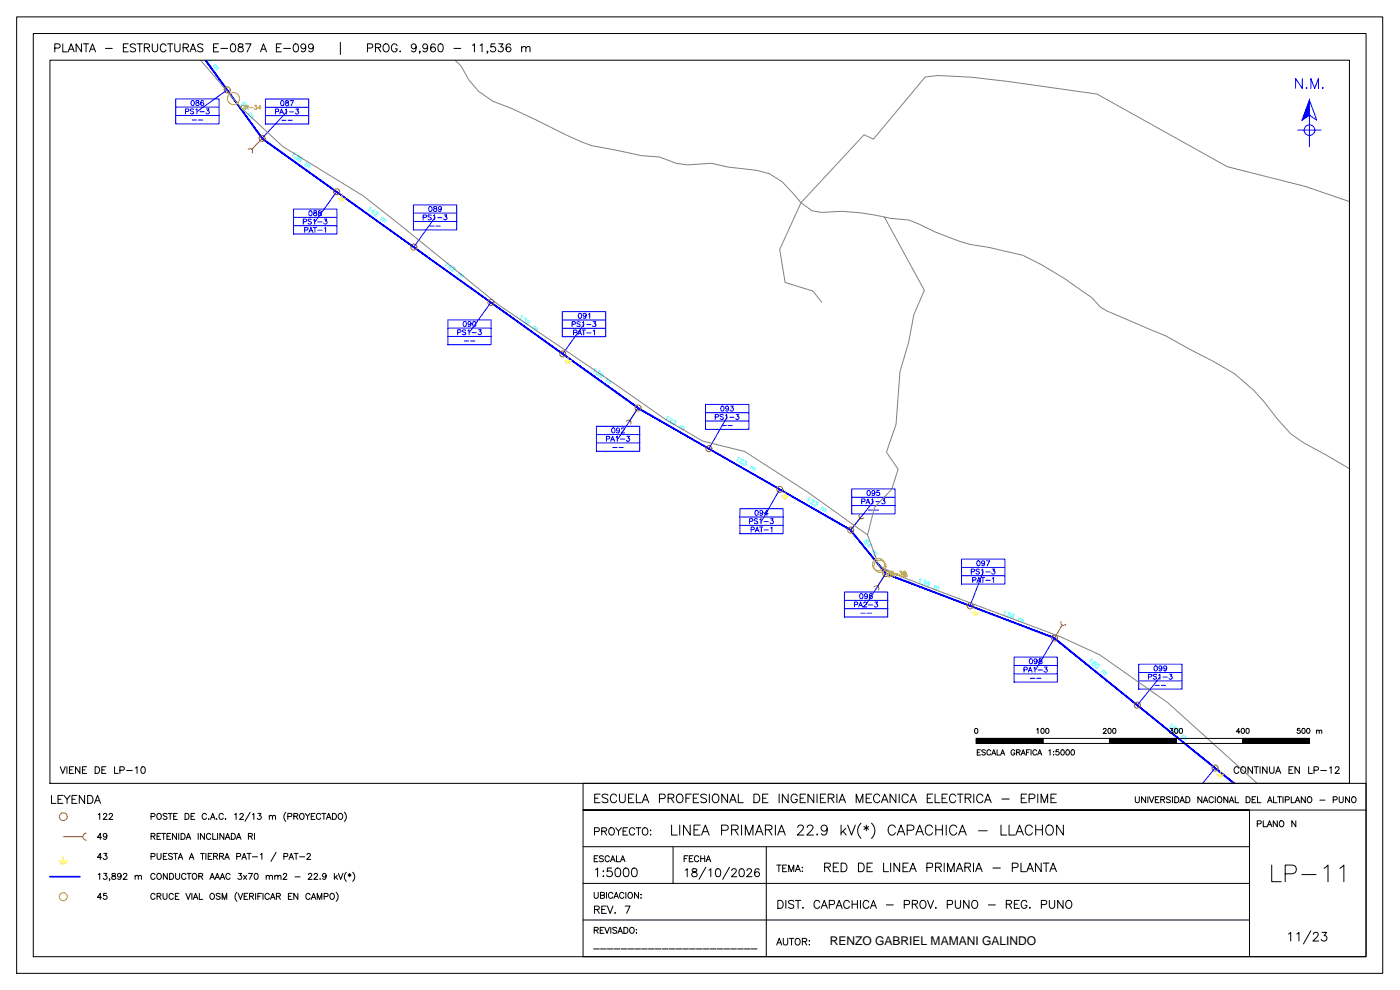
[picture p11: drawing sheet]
<svg xmlns="http://www.w3.org/2000/svg" width="420mm" height="297mm" viewBox="0 0 420 297" stroke-linecap="round" stroke-linejoin="round" font-family="sans-serif">
<!-- layer: RP_CONDUCTOR -->
<path d="M316.4 191.6l53.7 43.4h.4zM316.5 191.4l54 43.6-54.1-43.4zM265.7 172.2l50.7 19.4 .1-.2zM265.9 172l50.6 19.4-50.8-19.2zM255.2 159.1l10.5 13.1 .2-.2zM255.4 158.9l10.5 13.1-10.7-12.9zM191.4 122.5l63.8 36.6 .2-.2zM191.5 122.3l63.9 36.6-64-36.4zM78.6 41.6l112.8 80.9 .1-.2zM78.6 41.6l.1-.2 112.8 80.9zM61.6 18.1l17 23.5 .1-.2zM61.6 18.1h.3l16.8 23.3z" fill="#00f" stroke="#00f" stroke-width=".3"/>
<!-- layer: RP_POSTE -->
<g fill="none" stroke="#f00" stroke-width=".3">
<circle cx="68.2" cy="27" r=".9"/>
<circle cx="78.7" cy="41.5" r=".9"/>
<circle cx="101" cy="57.5" r=".9"/>
<circle cx="124.2" cy="74.1" r=".9"/>
<circle cx="147.3" cy="90.7" r=".9"/>
<circle cx="168.9" cy="106.2" r=".9"/>
<circle cx="191.5" cy="122.4" r=".9"/>
<circle cx="212.8" cy="134.6" r=".9"/>
<circle cx="234" cy="146.8" r=".9"/>
<circle cx="255.3" cy="159" r=".9"/>
<circle cx="291.1" cy="181.8" r=".9"/>
<circle cx="316.5" cy="191.4" r=".9"/>
<circle cx="341.3" cy="211.6" r=".9"/>
<circle cx="364.6" cy="230.5" r=".9"/>
<circle cx="19" cy="245" r="1.17"/>
</g>
<!-- layer: RP_CUADROPOSTE -->
<g fill="none" stroke="#00f" stroke-width=".3">
<path d="M52.7 29.7h13v7.5h-13zM52.7 32.2h13M52.7 34.7h13M68.2 27l-9 6.4M79.7 29.7h12.9v7.5h-12.9zM79.7 32.2h12.9M79.7 34.7h12.9M86.1 33.5l-7.4 8M101 57.5l-6.4 9M88.1 62.7h13v7.5h-13zM88.1 65.2h13M88.1 67.7h13"/>
<path d="M124.1 61.5h13v7.5h-13zM124.1 64h13M124.1 66.4h13M130.6 65.2l-6.4 9M134.4 96h13v7.4h-13zM134.4 98.5h13M147.3 90.7l-6.4 9M168.8 93.5h13v7.5h-13zM168.8 96h13M168.8 98.5h13M175.3 97.3l-6.4 8.9M134.4 101h13"/>
<path d="M179 127.9h13v7.5h-13zM179 130.4h13M179 132.9h13M191.5 122.4l-6 9.2M211.7 121.3h13v7.5h-13zM211.7 123.8h13M211.7 126.3h13M218.2 125.1l-5.5 9.5M222 152.6h13v7.5h-13zM222 155.1h13M222 157.6h13M234 146.8l-5.5 9.6"/>
<path d="M255.6 146.7h13v7.5h-13zM255.6 149.2h13M255.6 151.7h13M262.1 150.4l-6.8 8.7M253.4 177.6h13v7.5h-13zM265.8 172.1l-5.9 9.3M288.6 167.8h13v7.4h-13zM288.6 170.3h13M288.6 172.7h13M295.1 171.5l-4 10.3M253.4 180.1h13M253.4 182.6h13"/>
<path d="M304.3 197.2h13v7.5h-13zM304.3 199.7h13M316.4 191.5l-5.6 9.4M341.7 199.3h13v7.5h-13zM304.3 202.2h13M341.7 201.8h13M341.7 204.3h13M348.2 203l-6.9 8.6M364.6 230.5l-3.7 4.5"/>
</g>
<!-- layer: RP_VANO -->
<g fill="none" stroke="#0ff" stroke-width=".3">
<path d="M62.7 18.1l.2 .2 .6-.2M64.5 19.5l.4 .1 .1 .3-.6 .5M64.7 19.4l-.7 .5M64.9 20.1l.4 .1 .1 .3-.6 .5M88.2 45.9h.3l-.7 1M89.3 46.4l.5 .4-.6 .2a.43 .43 0 0 1-.1 .7 .43 .43 0 0 1-.6-.5M90.1 47.2l-.1 .3 .4 .7a.42 .42 0 0 1-.7 .1 .42 .42 0 0 1 .1-.6l.8 .1v-.4zM91.9 49.1h.4l.2 .2-.4 .7M92 48.9l-.5 .7M92.4 49.5l.6 .2-.4 .7M110.9 62.2h.4l-.7 1.1M112.2 63.9l-.8-.6 1-.3-.7 1"/>
<path d="M112.8 63.6l.4-.1 .2 .5-1.2 .4 .7 .5M114.6 65.4l.6 .2-.4 .7M114.8 65.2l-.5 .7M115.2 65.8l.6 .2-.4 .7M134.1 78.8h.4l-.8 1M135.3 80.5l-.7-.6 1-.3-.8 1.1M136 80.2l.3-.1 .3 .5-1.3 .4 .7 .5M137.8 82l.6 .2-.4 .7M137.9 81.8l-.5 .7M138.3 82.4h.4l.3 .2-.5 .7M156.4 94.9l.4-.1-.7 1.1M157.5 95.3l.6 .4-.6 .2a.43 .43 0 0 1-.2 .8 .43 .43 0 0 1-.5-.6"/>
<path d="M158.3 96.3l.4-.1 .2 .5-1.2 .3 .7 .5M160.1 98.1l.6 .2-.4 .7M160.3 97.8l-.5 .8M160.7 98.5l.6 .2-.4 .6M178.5 110.7h.4l-.8 1M179.6 111.2l.5 .4-.5 .1a.43 .43 0 0 1-.2 .8 .43 .43 0 0 1-.5-.6M180.9 112.6a.4 .4 0 0 1-.6 0 .4 .4 0 0 1 .2-.6 .4 .4 0 0 1 .5 .4l-.7 .8-.4-.4M182.2 113.9l.6 .2-.4 .7M182.4 113.7l-.6 .7M182.8 114.3l.6 .2-.4 .7M200.1 125.1l.4-.1-.6 1.1M201.1 125.7l.2-.2 .4 .2v.4l-1.2 .4 .8 .4"/>
<path d="M202.4 126.1l.5 .3-.5 .2a.43 .43 0 0 1-.1 .8 .43 .43 0 0 1-.6-.5M204.2 127.9l.4-.1 .2 .2-.4 .8M204.3 127.7l-.4 .7M204.7 128.2h.4l.3 .2-.4 .7M221.4 137.3l.4-.1-.7 1.2M222.3 137.9l.4-.1 .3 .3-.2 .3-1 .3 .7 .5M223.6 138.3l.6 .3-.6 .3a.44 .44 0 0 1 .2 .5 .44 .44 0 0 1-.5 .2 .44 .44 0 0 1-.3-.5M225.6 139.9l-.5 .7M225.4 140.1l.7 .1-.4 .8M226 140.4l.7 .2-.4 .7M242.7 149.5l.4-.1-.7 1.2M243.6 150.1l.4-.1 .3 .4-1.2 .5 .7 .5"/>
<path d="M244.9 150.5l.6 .3-.6 .3a.43 .43 0 0 1-.1 .7 .43 .43 0 0 1-.5-.5M246.7 152.3l.4-.1 .2 .2-.3 .8M246.8 152.1l-.4 .8M247.3 152.6h.4l.2 .2-.3 .7M259.4 162.5l.5-.1 .6 .3 .2-.2-.2-.4-.3-.1-.2 .2 .1 .9a.46 .46 0 0 1-.5 0 .46 .46 0 0 1-.2-.6zM260.9 164.1l-.5-.7 1-.1-1 .8M262.1 165.3l.6 .3-.6 .6M262.3 165.1l-.6 .6M262.6 165.8l.5 .4-.6 .5M276.1 173.8l.4-.1-.5 1.2M277.3 174l.6 .3-.5 .3a.43 .43 0 0 1 .2 .5 .43 .43 0 0 1-.5 .3 .43 .43 0 0 1-.3-.5M279 174.9v-.2a.57 .57 0 0 0-.9 .3 .57 .57 0 0 0 .6 .8 .41 .41 0 0 0 0-.7 .41 .41 0 0 0-.7 .1"/>
<path d="M280.5 176l.4-.1 .2 .1-.2 .8M280.6 175.8l-.3 .8M281.1 176.2l.7 .1-.3 .7M301.4 183.5l.4-.1-.5 1.2M302.6 183.7l.6 .2-.5 .4a.43 .43 0 0 1 0 .7 .43 .43 0 0 1-.6-.4M304.3 184.6v-.2a.59 .59 0 0 0-.8 .3 .59 .59 0 0 0 .3 .8 .41 .41 0 0 0 .3-.6 .41 .41 0 0 0-.7 0M305.8 185.7h.7l-.3 .8M305.9 185.4l-.3 .9M306.5 185.9l.3-.1 .3 .2-.2 .7M327.4 197.8h.4l-.8 1M328.9 198.9v-.1a.6 .6 0 0 0-.9 0 .6 .6 0 0 0 .1 .9 .4 .4 0 0 0 .4-.6 .4 .4 0 0 0-.6-.1M329 199.5l.4-.3a.6 .6 0 0 1 .2 .9 .6 .6 0 0 1-.9 0z"/>
<path d="M330.9 201.2h.4l.2 .3-.5 .6M331.1 201l-.6 .7M331.4 201.6h.4l.2 .3-.4 .7"/>
</g>
<!-- layer: RP_RETENIDA -->
<path d="M74.5 44.8a.79 .79 0 0 1 1.1 0 .79 .79 0 0 1 0 1.1M78.7 41.5l-3.1 3.3M191.5 122.4l-2.5 3.8M258 154.4a.79 .79 0 0 0 .1 1.1 .79 .79 0 0 0 1.1-.1M258.1 155.5l-2.8 3.6M265.8 172.1l-2.4 3.8M318.5 186.5a.79 .79 0 0 0 .3 1.1 .79 .79 0 0 0 1-.3M318.7 187.6l-2.3 3.9M19 251h5.8M25.9 250a1.05 1.05 0 0 0-1.1 1 1.05 1.05 0 0 0 1.1 1.1" fill="none" stroke="#f00" stroke-width=".3"/>
<!-- layer: RP_PTIERRA -->
<g fill="none" stroke="#ff0" stroke-width=".3">
<path d="M101.6 59.5h2M102 59.9h1.3M102.6 58.5v1M102.3 60.3h.6M169.5 108.2h1.9M169.8 108.6h1.3M170.2 109h.6M170.5 107.2v1M234.6 148.8h2M235 149.2h1.3M235.3 149.6h.6M235.6 147.8v1"/>
<path d="M291.7 183.8h2M292.1 184.2h1.3M292.4 184.6h.6M292.7 182.8v1M365.2 232.5h2M365.6 232.9h1.3M365.9 233.3h.6M366.2 231.5v1M17.7 258.3h2.6M18.1 258.9h1.7M18.6 259.4h.8M19 257.1v1.2"/>
</g>
<!-- layer: VIAS -->
<path d="M60.2 18.1l12.2 14.2 12.4 11.6 24.2 14.9 40.6 32.6 35.3 24.1 14.6 10.2 11.3 6.6 12.7 3.2 19 12.2 17.9 12.8 3.4 9.3 6.5 3.2 48.1 18.1 11.6 5.3 20.5 14.4 26.8 24.2M136.6 18.1l1.7 1.7a21.2 21.2 0 0 0 15.2 12.7l16.6 8.1 7.6 3.1 14.8 3 5.4 .4 5.1 1.9 3.4 .5 7-.5 5.1 1.1 8.6 1 3.8 1 3.8 2.4 5.7 6.3 3.3 2.4 2.8 .5a61.3 61.3 0 0 1 20.9 1.8l5.3 .5 3.1 1.3a57.5 57.5 0 0 0 21.3 7l9.9 2.3 5.6 2.8 7 4.3 8.1 5.6 2.5 2.8 1.9 1.2 17.7 7.4 14.4 7.8a49.4 49.4 0 0 1 19 17l4.1 4.6 4 2.8 13.7 7.7M265.4 65.1l12 22-3.1 7.3-1.6 8.3-2.6 8.9-1.2 15.7-2.9 8.4 3.5 5.1-1.9 6-5.2 5.5-2 8.2M405 60.4l-13.2-4.4-23.5-6-39.1-21.8-26.6-3.7-11.1-1.3-10.1-.5-3.8 .4-15.5 18.6-2.8-1.3-18.9 20.4-6.4 14.1 1.6 9.9 8.4 2.5 2.6 3.4" fill="none" stroke="#808080" stroke-width=".3"/>
<!-- layer: CRUCES -->
<g fill="none" stroke="#ff7f00" stroke-width=".3">
<circle cx="70.1" cy="29.6" r="1.81"/>
<circle cx="263.7" cy="169.4" r="1.81"/>
<circle cx="264.1" cy="169.9" r="1.81"/>
<circle cx="19" cy="269" r="1.2"/>
</g>
<!-- layer: MARCO -->
<path d="M5 5.1h410v286.9h-410zM10 10.1h400v276.9h-400zM15 18.1h390v216.9h-390z" fill="none" stroke="#000" stroke-width=".3"/>
<!-- layer: NM -->
<g fill="none" stroke="#00f" stroke-width=".3">
<path d="M389.5 39.1h7M393 30.1l2.2 6-2.2-1.5-2.2 1.5zM393 34.6v9.5"/>
<circle cx="393" cy="39" r="1.6"/>
</g>
<path d="M393 30.1v4.5h-1.7zM391.3 34.6l-.5 1.5 2.2-1.5z" fill="#00f" stroke="#00f" stroke-width=".3"/>
<!-- layer: ROTULO -->
<g fill="none" stroke="#000" stroke-width=".3">
<path d="M16.4 14.4h1.1a.64 .64 0 0 0 .6-.6 .64 .64 0 0 0-.6-.6h-1.1v2.4M18.8 13.2v2.4h1.4M20.4 15.6l1-2.4 .9 2.4M20.8 14.8h1.1M24.4 13.2v2.4l-1.6-2.4v2.4M25 13.2h1.6M25.8 13.2v2.4M26.8 15.6l1-2.4 .9 2.4M27.2 14.8h1.1M31.6 14.5h2.1M37 14.3h.9M38.5 13.2h-1.5v2.4h1.5"/>
<path d="M40.7 13.5a.9 .9 0 0 0-.9-.4 .9 .9 0 0 0-.7 .6l.2 .4 1.1 .4 .3 .7a1.07 1.07 0 0 1-1.6 0M41.1 13.2h1.6M41.9 13.2v2.4M43.3 14.3l1.4-.1 .2-.3-.1-.5-.5-.2h-1v2.4M44.1 14.3l.8 1.3M45.7 13.2v1.7a.81 .81 0 0 0 .8 .7 .81 .81 0 0 0 .8-.7v-1.7M49.8 13.7a.88 .88 0 0 0-1-.6 .88 .88 0 0 0-.7 1v.6a.88 .88 0 0 0 .7 .9 .88 .88 0 0 0 1-.6M50.3 13.2h1.6M51.1 13.2v2.4M52.5 13.2v1.7a.8 .8 0 0 0 .7 .7 .8 .8 0 0 0 .8-.7v-1.7M55 14.3l1.3-.1 .3-.3-.1-.5-.5-.2h-1v2.4M55.8 14.3l.8 1.3"/>
<path d="M57 15.6l.9-2.4 .9 2.4M57.4 14.8h1.1M60.9 13.5a.89 .89 0 0 0-.9-.4 .89 .89 0 0 0-.7 .6l.2 .4 1.2 .4 .2 .7a1.05 1.05 0 0 1-1.6 0M64.1 14.3h.9M65.6 13.2h-1.5v2.4h1.5M66.3 14.5h2M69.5 13.3a.76 .76 0 0 1 1.1 .3 1.12 1.12 0 0 1 .1 1.4 1.12 1.12 0 0 1-1.2 .4l-.4-.9zM71.6 13.3a.48 .48 0 0 0 .3 .8l.4 .1a.69 .69 0 0 1 .7 .6 .69 .69 0 0 1-.5 .8h-.5a.69 .69 0 0 1-.6-.8 .69 .69 0 0 1 .7-.6l.5-.1a.5 .5 0 0 0 .2-.8zM73.7 13.2h1.6l-1.1 2.4M78.2 15.6l.9-2.4 .9 2.4M78.5 14.8h1.2M83 14.3h.9"/>
<path d="M84.4 13.2h-1.4v2.4h1.4M85.1 14.5h2.1M88.3 13.3a.76 .76 0 0 1 1.2 .3l.1 .6a1.03 1.03 0 0 1-.9 1.4 1.55 1.55 0 0 1-.4-2.3zM91.8 14a.74 .74 0 0 1-1.1 .6 .74 .74 0 0 1-.2-1.2 .74 .74 0 0 1 1.2 .1 1.27 1.27 0 0 1-.9 2.1l-.4-.4M94 14a.74 .74 0 0 1-1 .6 .74 .74 0 0 1-.3-1.2 .74 .74 0 0 1 1.2 .1 1.27 1.27 0 0 1-.8 2.1l-.4-.4M102.2 12.7v3.7M110.3 14.4l1.4-.1 .2-.3-.1-.6-.5-.2h-1v2.4M112.7 14.3l1.3-.1 .3-.6-.6-.4h-1v2.4M113.5 14.3l.8 1.3M115.4 13.3a1.19 1.19 0 0 1 1.5 .8 1.19 1.19 0 0 1-.8 1.5 1.25 1.25 0 0 1-1.2-.9 1.25 1.25 0 0 1 .5-1.4zM119.2 13.7a.88 .88 0 0 0-1-.6 .88 .88 0 0 0-.7 1v.6a.86 .86 0 0 0 .8 .9 .86 .86 0 0 0 .9-.9h-.6M120 15.4h.2z"/>
<path d="M124.9 14a.74 .74 0 0 1-1 .6 .74 .74 0 0 1-.3-1.1 .74 .74 0 0 1 1.2 0 1.28 1.28 0 0 1-.8 2.1l-.5-.4M126 15.4h-.2h.2l-.2 .6M128.3 14a.74 .74 0 0 1-1 .6 .74 .74 0 0 1-.3-1.1 .74 .74 0 0 1 1.2 0 1.28 1.28 0 0 1-.8 2.1l-.4-.4M130.6 13.5a.69 .69 0 0 0-1-.2 1.38 1.38 0 0 0 .4 2.3 .75 .75 0 0 0 .7-.8 .75 .75 0 0 0-.7-.7 .75 .75 0 0 0-.8 .7M131.8 13.3a.76 .76 0 0 1 1.1 .3l.1 .6a1.03 1.03 0 0 1-.9 1.4 1.55 1.55 0 0 1-.3-2.3zM136.2 14.5h2.1M141.8 13.6l.6-.4v2.4M144.1 13.6l.6-.4v2.4M146.4 15.4h-.2h.2l-.2 .6M148.5 13.2h-1.1l-.1 1a.84 .84 0 0 1 1.3 0 .84 .84 0 0 1-.2 1.2 .84 .84 0 0 1-1.2-.3M149.7 13.2h1.3l-.7 .9a.8 .8 0 0 1 .7 .7 .8 .8 0 0 1-.6 .9 .8 .8 0 0 1-.9-.6M153.2 13.5a.69 .69 0 0 0-1-.2 1.38 1.38 0 0 0 .5 2.3 .75 .75 0 0 0 .7-.8 .75 .75 0 0 0-.8-.7 .75 .75 0 0 0-.7 .7"/>
<path d="M156.5 14.4l.6-.4 .6 .1 .1 1.5M156.5 14v1.6M157.8 14.4l.6-.4 .6 .1 .1 1.5M292.7 218.6a.74 .74 0 0 1 .9 .6 .74 .74 0 0 1-.5 .9l-.6-.3zM175 235h235v52h-235zM293 221.6h20v1.5h-20zM293.3 225.7h.6M294.3 224.9h-1v1.7h1M295.7 225.2l-.4-.3-.6 .3v.3l1 .4v.4l-.4 .3-.6-.3M297.3 225.3a.59 .59 0 0 0-.6-.4 .59 .59 0 0 0-.5 .7v.3a.59 .59 0 0 0 .5 .7 .59 .59 0 0 0 .6-.4M297.6 226.6l.6-1.7 .7 1.7M297.9 226h.7"/>
<path d="M299.2 224.9v1.7h.9M300.3 226.6l.6-1.7 .6 1.7M300.5 226h.8M304.6 225.3a.59 .59 0 0 0-.7-.4 .59 .59 0 0 0-.5 .7v.3a.57 .57 0 0 0 .6 .7 .57 .57 0 0 0 .6-.7h-.4M305.1 225.7l.9-.1 .1-.5-1-.2v1.7M305.6 225.7l.6 .9M306.5 226.6l.6-1.7 .6 1.7M306.7 226h.8M308.1 225.7h.6M309.1 224.9h-1v1.7M309.4 224.9v1.7M311.1 225.3a.59 .59 0 0 0-.7-.4 .59 .59 0 0 0-.4 .7v.3a.59 .59 0 0 0 .4 .7 .59 .59 0 0 0 .7-.4"/>
<path d="M311.4 226.6l.6-1.7 .6 1.7M311.7 226h.7M313 221.6h20v1.5h-20zM314.8 225.3l.4-.4v1.7M316.2 225.5h.1M316.2 226.4h.1M317.7 224.9h-.7l-.1 .7a.57 .57 0 0 1 .9 0 .57 .57 0 0 1-.2 .9 .57 .57 0 0 1-.8-.2M318.6 225a.79 .79 0 0 1 .9 .6 .79 .79 0 0 1-.5 1l-.6-.3-.1-.7zM320.1 225a.79 .79 0 0 1 .9 .6 .79 .79 0 0 1-.5 1l-.5-.3-.1-.7zM321.6 225a.79 .79 0 0 1 1 .6 .79 .79 0 0 1-.6 1l-.5-.3-.1-.7zM333 221.6h20v1.5h-20zM340.7 239v1.3l.5 .5 .6-.2 .1-1.6"/>
<path d="M343.8 239v1.8l-1.2-1.8v1.8M344.5 239v1.8M344.9 239l.7 1.8 .7-1.8M346.7 239.9h.7M347.8 239h-1.1v1.8h1.1M348.4 239.9l1-.1 .1-.6-1.1-.2v1.8M349 239.9l.5 .9M351.3 239.3l-.5-.3-.6 .1v.6l.9 .4 .2 .5-.5 .2-.7-.2M351.9 239v1.8M352.6 239h.5a.95 .95 0 0 1 .7 .9 .95 .95 0 0 1-.7 .9h-.5zM353 221.6h20v1.5h-20zM355.9 239h.6a.95 .95 0 0 1 .6 .9 .95 .95 0 0 1-.6 .9h-.6z"/>
<path d="M360.7 239v1.8l-1.2-1.8v1.8M364.1 239.5a.66 .66 0 0 0-.7-.5 .66 .66 0 0 0-.6 .7v.5a.67 .67 0 0 0 .6 .6 .67 .67 0 0 0 .7-.4M364.7 239v1.8M365.5 239.3l.2-.2a.84 .84 0 0 1 1 .8 .84 .84 0 0 1-1 .9l-.4-.6zM368.5 239v1.8l-1.2-1.8v1.8M370.7 239v1.8h1.1M373 221.6h20v1.5h-20zM374 239h.6a.97 .97 0 0 1 .6 .9 .97 .97 0 0 1-.6 .9h-.6zM375.8 239.9h.7M376.9 239h-1.1v1.8h1.1M377.4 239v1.8h1M382.2 239v1.8h1"/>
<path d="M383.4 239h1.2M384 239v1.8M385 239v1.8M385.7 240l1.1-.1v-.7l-1.1-.2v1.8M387.5 239v1.8h1.1M391.7 239v1.8l-1.2-1.8v1.8M392.7 239.1a.84 .84 0 0 1 1 .8 .84 .84 0 0 1-1 .9l-.4-.6zM400.1 240l1.1-.1v-.7l-1.1-.2v1.8M401.9 239v1.3l.5 .5 .6-.2 .1-1.6M405 239v1.8l-1.2-1.8v1.8M406 239.1a.84 .84 0 0 1 1 .8 .84 .84 0 0 1-1 .9l-.4-.6zM175 254h200"/>
<path d="M201.5 247.6v3h1.8M202 254v11.1M204 247.6v3M207.1 247.6v3l-2-3v3M208.3 249h1.1M210.1 247.6h-1.8v3h1.8M210.5 250.6l1.2-3 1.1 3M211 249.5h1.4M216.6 249.1l1.7-.1a.79 .79 0 0 0 .2-.9 .79 .79 0 0 0-.7-.5h-1.2v3M219.6 249l1.7-.2 .3-.4-.2-.6-.6-.2h-1.2v3M220.6 249l1 1.6M222.5 247.6v3"/>
<path d="M223.7 250.6v-3l1.1 3 1.2-3v3M226.7 250.6l1.1-3 1.2 3M227.1 249.5h1.5M229.7 249l1.7-.2 .3-.4-.1-.6-.6-.2h-1.3v3M230 254v33M230.7 249l1 1.6M232.7 247.6v3M233.4 250.6l1.1-3 1.2 3M233.8 249.5h1.5M239.4 248.3l.2-.5 .4-.2 .8 .1a.66 .66 0 0 1 .2 1l-1.7 1.9h2M242.3 248.3l.1-.5 .4-.2 .9 .1a.66 .66 0 0 1 .1 1l-1.7 1.9h2M245.3 250.3v.3z"/>
<path d="M248.3 248.5a.93 .93 0 0 1-1.3 .9 .93 .93 0 0 1-.4-1.5 .93 .93 0 0 1 1.5 .1 2.71 2.71 0 0 1-.3 2.4 .87 .87 0 0 1-1.3-.3M252.4 247.6v3M253 249.4l1 1.2M253.8 248.5l-1.4 1.5M254.4 247.6l1.1 3 1.2-3M258.4 247a3.1 3.1 0 0 0 0 4.6M259.3 248l1.4 .8M260 247.6v1.7M260.7 248l-1.4 .8M261.6 247a3.1 3.1 0 0 1 0 4.6M268.7 248.3a1.1 1.1 0 0 0-1.3-.8 1.1 1.1 0 0 0-.8 1.2 1.32 1.32 0 0 0 .2 1.4 1.32 1.32 0 0 0 1.5 .3l.4-.6M269.3 250.6l1.1-3 1.1 3"/>
<path d="M269.7 249.5h1.4M272.3 249.1h1.3a.78 .78 0 0 0 .7-.8 .78 .78 0 0 0-.7-.7h-1.3v3M274.8 250.6l1.2-3 1.1 3M275.3 249.5h1.4M279.8 248.3a1.1 1.1 0 0 0-1.2-.8 1.1 1.1 0 0 0-.9 1.2 1.31 1.31 0 0 0 .3 1.4 1.31 1.31 0 0 0 1.4 .3l.4-.6M280.8 249h2M280.8 247.6v3M282.8 247.6v3M284 247.6v3M287.1 248.3a1.1 1.1 0 0 0-1.2-.8 1.1 1.1 0 0 0-.9 1.2 1.31 1.31 0 0 0 .3 1.4 1.31 1.31 0 0 0 1.4 .3l.4-.6M287.7 250.6l1.1-3 1.2 3M288.1 249.5h1.5"/>
<path d="M293.7 249.3h2.6M300.4 247.6v3h1.7M302.8 247.6v3h1.7M304.8 250.6l1.2-3 1.1 3M305.3 249.5h1.4M309.8 248.3a1.1 1.1 0 0 0-1.2-.8 1.1 1.1 0 0 0-.9 1.2 1.31 1.31 0 0 0 .3 1.4 1.31 1.31 0 0 0 1.4 .3l.4-.6M310.8 249h2M310.8 247.6v3M312.8 247.6v3M314.1 248a1.1 1.1 0 0 1 1.3-.4 1.1 1.1 0 0 1 .7 1.1 1.32 1.32 0 0 1-.3 1.4 1.32 1.32 0 0 1-1.4 .3 1.85 1.85 0 0 1-.3-2.4zM319.1 247.6v3l-2-3v3M354.1 240.8l.7-1.8 .7 1.8"/>
<path d="M354.4 240.2h.8M361.1 240.8l.7-1.8 .7 1.8M361.4 240.2h.8M368.9 240.8l.7-1.8 .7 1.8M369.2 240.2h.8M380.4 240.8l.7-1.8 .7 1.8M380.7 240.2h.8M388.7 240.8l.7-1.8 .7 1.8M389 240.2h.8M396.1 240.1h1.5M410 243h-235h200v44M175 276h200"/>
<path d="M175 265.1h200M178.3 267.7v1.3l.5 .5 .7-.2v-1.6M178.3 279.1l1.1-.1 .1-.6-1.2-.2v1.8M178.9 279.1l.6 .9M180.1 279.1h.7M180.2 268.6l1.1-.1v-.6l-1.1-.2v1.8l1.1-.1 .1-.4-.4-.4M181.3 278.2h-1.2v1.8h1.2M181.5 278.2l.7 1.8 .7-1.8M182 267.7v1.8M183.3 278.2v1.8M183.9 268.2a.66 .66 0 0 0-.8-.5 .66 .66 0 0 0-.5 .7 .74 .74 0 0 0 .2 1 .74 .74 0 0 0 1-.1l.1-.2M184.2 269.5l.7-1.8 .7 1.8"/>
<path d="M184.5 269h.9M185.1 278.5l-.4-.3-.8 .3 .2 .4 1 .6v.3l-.4 .2-.8-.2M185.7 279.4h.9M187.2 268.2a.66 .66 0 0 0-.7-.5 .66 .66 0 0 0-.6 .7 .74 .74 0 0 0 .3 1 .74 .74 0 0 0 1-.1v-.2M187.2 278.2h.6a.95 .95 0 0 1 .7 .9 .95 .95 0 0 1-.7 .9h-.6zM187.8 267.7v1.8M188.8 267.8a.84 .84 0 0 1 1 .8 .84 .84 0 0 1-1 .9l-.4-.6zM189.3 278.3a.84 .84 0 0 1 1.1 .8 .84 .84 0 0 1-1.1 .9l-.3-.6zM190.9 278.9h.2zM190.9 280h.2zM191.6 267.7v1.8l-1.2-1.8v1.8M192.3 268.4h.2z"/>
<path d="M192.3 269.5h.2zM205.7 261.1l.5-.4v2.3M207.8 260.8a.49 .49 0 0 0 .3 .8l.4 .1a.69 .69 0 0 1 .7 .6 .69 .69 0 0 1-.6 .7h-.4a.69 .69 0 0 1-.6-.7 .69 .69 0 0 1 .7-.6l.4-.1a.47 .47 0 0 0 .3-.8zM211.8 260.2l-2 3.6M212.7 261.1l.6-.4v2.3M215 260.8a.8 .8 0 0 1 1.2 .3 1.13 1.13 0 0 1 .1 1.3 1.13 1.13 0 0 1-1.3 .5 1.88 1.88 0 0 1 0-2.1zM218.9 260.2l-2 3.6M219.6 261.2l.5-.5h.4l.5 .4-.4 .8-1.1 1.1h1.6M222.1 260.8a.8 .8 0 0 1 1.2 .3 1.13 1.13 0 0 1 .1 1.3 1.13 1.13 0 0 1-1.3 .5l-.3-.9zM224.2 261.2l.4-.5h.5l.5 .4-.4 .8-1.1 1.1h1.6M227.8 261a.7 .7 0 0 0-1-.2 1.36 1.36 0 0 0 .5 2.2 .75 .75 0 0 0 .7-.7 .75 .75 0 0 0-.8-.7 .75 .75 0 0 0-.7 .6M393.4 279.3l-2.2 3.9"/>
<path d="M396.7 279.7h1.4l-.7 1a.86 .86 0 0 1 .6 1.4 .86 .86 0 0 1-1.5-.2M185.4 280l.7-1.8 .7 1.8M386.7 280.3l.6-.6v2.6M389.2 280.3l.6-.6v2.6M394.1 280.4l.3-.5 .7-.2 .4 .3 .1 .5-1.6 1.8h1.8"/>
</g>
<!-- layer: 0 -->
<g fill="#000" stroke="#000" stroke-width=".3">
<path d="M293 221.6l20 1.5v-1.5zM293 221.6l20 1.5h-20z"/>
<path d="M333 221.6l20 1.5v-1.5zM333 221.6l20 1.5h-20z"/>
<path d="M373 221.6l20 1.5v-1.5zM373 221.6l20 1.5h-20z"/>
</g>
<!-- layer: RP_LEYENDA -->
<g fill="none" stroke="#000" stroke-width=".3">
<path d="M45.3 245l1.1-.1v-.7l-1.1-.1v1.8M45.3 250.9l1.1-.1v-.6l-1.1-.2v1.8M45.3 257l1.1-.1v-.7l-1.1-.1v1.8M45.9 250.9l.6 .9M47.1 256.1v1.2l.5 .6 .6-.3 .1-1.5M47.1 250.9h.7M47.2 244.3l.2-.2a.84 .84 0 0 1 1 .9 .84 .84 0 0 1-1 .8l-.3-.6zM48.2 250h-1.1v1.8h1.1M48.5 250h1.2M49 256.9h.7M49.1 250v1.8M50.1 244.3l-.4-.2-.8 .2 .2 .4 .9 .5 .1 .4-.4 .3-.8-.3"/>
<path d="M50.1 256.1h-1.1v1.8h1.1M50.1 250.9h.7M50.5 244.1h1.2M51.1 244.1v1.8M51.2 250h-1.1v1.8h1.1M51.8 256.3l-.5-.2-.7 .2 .1 .4 1 .5-.1 .6-.6 .1-.4-.3M52.1 244.9h.7M52.1 256.1h1.2M52.7 256.1v1.8M53 250v1.8l-1.2-1.8v1.8M53.2 244.1h-1.1v1.8h1.1M53.5 257.9l.7-1.8 .6 1.8"/>
<path d="M53.6 250v1.8M53.7 257.2h.9M54.3 250h.6a.95 .95 0 0 1 .7 .9 .95 .95 0 0 1-.7 .9h-.6zM55.5 244.1h.6a.96 .96 0 0 1 .7 .9 .96 .96 0 0 1-.7 .9h-.6zM55.9 251.8l.7-1.8 .6 1.8M56.1 251.3h.9M56.8 257.9l.7-1.8 .7 1.8M57.1 257.2h.8M57.3 244.9h.7M58.4 244.1h-1.1v1.8h1.1M59.5 250v1.8M60.2 256.1h1.2"/>
<path d="M60.8 256.1v1.8M61.4 250v1.8l-1.2-1.8v1.8M61.8 256.1v1.8M62 244.5a.67 .67 0 0 0-.8-.4 .67 .67 0 0 0-.5 .6 .75 .75 0 0 0 .2 1 .75 .75 0 0 0 1-.1l.1-.2M62.5 256.9h.7M62.6 245.8h.1zM63.2 245.9l.6-1.8 .7 1.8M63.2 250.5a.67 .67 0 0 0-.7-.5 .67 .67 0 0 0-.5 .7v.5a.67 .67 0 0 0 .5 .6 .67 .67 0 0 0 .7-.4M63.4 245.2h.9M63.6 256.1h-1.1v1.8h1.1M63.8 250v1.8h1.1M64.1 256.9l1-.1 .1-.6-1.1-.1v1.8"/>
<path d="M64.7 256.9l.6 1M65 245.8h.1zM65.3 250v1.8M65.9 256.9l1-.1 .1-.6-1.1-.1v1.8M66.5 256.9l.6 1M67 244.5a.67 .67 0 0 0-.7-.4 .67 .67 0 0 0-.6 .6 .75 .75 0 0 0 .2 1 .75 .75 0 0 0 1-.1l.1-.2M67.2 250v1.8l-1.2-1.8v1.8M67.4 257.9l.7-1.8 .7 1.8M67.6 245.8h.2zM67.6 251.8l.7-1.8 .7 1.8M67.7 257.2h.9M67.9 251.3h.8"/>
<path d="M69.4 250h.6a.97 .97 0 0 1 .6 .9 .97 .97 0 0 1-.6 .9h-.6zM70.4 244.4l.5-.3v1.8M71 251.8l.6-1.8 .7 1.8M71 257l1.1-.1 .1-.7-1.2-.1v1.8M71.2 251.3h.9M72 244.5l.3-.4 .7 .3-1.1 1.5h1.2M72.6 257.9l.7-1.8 .7 1.8M72.8 257.2h.9M74.1 256.1h1.2M74.5 250.9l1.1-.1 .1-.6-1.2-.2v1.8M74.7 256.1v1.8M75.1 243.7l-1.6 2.8"/>
<path d="M75.2 250.9l.6 .9M75.8 244.4l.4-.3v1.8M75.8 257.1h1.5M76.4 250v1.8M77.4 244.1h.9l-.5 .6a.6 .6 0 0 1 .6 .6 .6 .6 0 0 1-.5 .6 .6 .6 0 0 1-.7-.4M78.2 256.4l.4-.3v1.8M80.8 245l.4-.3h.5l.1 1.2M80.8 244.7v1.2M81.8 245l.4-.3h.4l.1 1.2M82.9 255.7l-1.6 2.8M85.2 257l1-.1 .1-.7-1.1-.1v1.8M85.8 243.7a1.88 1.88 0 0 0 0 2.8"/>
<path d="M86.4 245l1-.1 .1-.7-1.1-.1v1.8M86.7 257.9l.7-1.8 .7 1.8M87 257.2h.8M88.2 244.9l1-.1 .1-.6-1.1-.1v1.8M88.3 256.1h1.2M88.8 244.9l.6 1M88.9 256.1v1.8M89.9 257.1h1.5M90.1 244.3l.2-.2a.84 .84 0 0 1 1 .9 .84 .84 0 0 1-1 .8l-.4-.6zM91.6 244.1l.7 .8v1M92.1 256.5l.4-.4h.5l.2 .3-.3 .6-.8 .9h1.1M93 244.1l-.7 .8"/>
<path d="M93.4 244.9h.7M94.5 244.1h-1.1v1.8h1.1M96.2 244.5a.67 .67 0 0 0-.7-.4 .67 .67 0 0 0-.5 .6 .75 .75 0 0 0 .2 1 .75 .75 0 0 0 1-.1v-.2M96.6 244.1h1.2M97.2 244.1v1.8M98 245.9l.6-1.8 .7 1.8M98.2 245.2h.9M99.8 244.1h.6a.95 .95 0 0 1 .6 .9 .95 .95 0 0 1-.6 .9h-.6zM101.6 244.3l.2-.2a.84 .84 0 0 1 1.1 .9 .84 .84 0 0 1-1.1 .8l-.3-.6zM103.4 243.7a1.88 1.88 0 0 1 0 2.8M29.5 262.4l.4-.3v1.7M31.1 262.1h1l-.5 .6a.6 .6 0 0 1 .4 1 .6 .6 0 0 1-1-.2"/>
<path d="M32.9 263.8h-.1h.1l-.1 .4M33.7 262.1v.5l.8 .3 .2 .4a.63 .63 0 0 1-.5 .6 .63 .63 0 0 1-.7-.4l.3-.6 .8-.4v-.4zM36.4 262.6a.56 .56 0 0 1-.8 .5 .56 .56 0 0 1-.2-.9 .56 .56 0 0 1 .9 .1l.1 .3a.85 .85 0 0 1-.7 1.2l-.4-.2M37 262.5l.4-.4h.3l.4 .3-.3 .6-.8 .8h1.2M40.6 263l.4-.4 .4 .1 .1 1.1M40.6 262.6v1.2M41.5 263l.4-.4 .5 .1v1.1M46.5 262.5a.65 .65 0 0 0-.7-.5 .65 .65 0 0 0-.5 .7v.5a.65 .65 0 0 0 .5 .7 .65 .65 0 0 0 .7-.5M46.5 268.5a.65 .65 0 0 0-.7-.5 .65 .65 0 0 0-.5 .7v.5a.65 .65 0 0 0 .5 .7 .65 .65 0 0 0 .7-.5M47.1 268.9l1.1-.1v-.6l-1.1-.2v1.9M47.4 262.1a.84 .84 0 0 1 1 .8 .84 .84 0 0 1-1 .9l-.3-.6zM47.7 268.9l.6 1"/>
<path d="M48.9 268v1.3l.5 .6 .6-.3 .1-1.6M50.2 262.1v1.7l-1.2-1.7v1.7M50.9 262.1h.6a.95 .95 0 0 1 .6 .8 .95 .95 0 0 1-.6 .9h-.6zM52 268.5a.65 .65 0 0 0-.7-.5 .65 .65 0 0 0-.6 .7v.5a.65 .65 0 0 0 .6 .7 .65 .65 0 0 0 .7-.5M52.6 268.9h.7M52.7 262.1v1.2l.5 .5 .6-.2 .1-1.5M53.7 268h-1.1v1.9h1.1M55.8 262.5a.67 .67 0 0 0-.8-.5 .67 .67 0 0 0-.5 .7v.5a.67 .67 0 0 0 .5 .7 .67 .67 0 0 0 .8-.5M55.8 268l.7 1.9 .6-1.9M56.1 262.1h1.2M56.7 262.1v1.7M57.6 268v1.9"/>
<path d="M57.8 262.3l.2-.2a.84 .84 0 0 1 1.1 .8 .84 .84 0 0 1-1.1 .9l-.3-.6zM58 269.9l.7-1.9 .7 1.9M58.3 269.2h.8M59.6 262.9l1.1-.1 .1-.6-1.2-.1v1.7M59.8 268v1.9h1.1M60.2 262.9l.7 .9M63 263.8l.7-1.7 .7 1.7M63.2 263.3h.9M63.3 268.1a.84 .84 0 0 1 1.1 .9 .84 .84 0 0 1-1.1 .8l-.3-.6zM64.5 263.8l.7-1.7 .7 1.7M64.8 263.3h.8M66.1 263.8l.7-1.7 .6 1.7"/>
<path d="M66.1 268.3l-.5-.3-.7 .3 .1 .4 1.1 .6v.3l-.5 .3-.7-.3M66.3 263.3h.9M66.7 269.9v-1.9l.7 1.9 .7-1.9v1.9M69.1 262.5a.65 .65 0 0 0-.8-.5 .65 .65 0 0 0-.5 .7v.5a.65 .65 0 0 0 .5 .7 .65 .65 0 0 0 .8-.5M71.1 267.7a1.88 1.88 0 0 0 0 2.8M71.5 268l.7 1.9 .6-1.9M71.6 262.1h.9l-.5 .6a.6 .6 0 0 1 .4 1 .6 .6 0 0 1-1-.2M73.1 262.6l.9 1.2M73.3 268.9h.7M74 262.6l-.9 1.2M74.4 268h-1.1v1.9h1.1M74.5 262.1h1.3l-.9 1.7"/>
<path d="M74.9 268.9l1-.1 .1-.6-1.1-.2v1.9M75.5 268.9l.6 1M76.5 262.1h.3a.93 .93 0 0 1 .7 .8 .93 .93 0 0 1-.7 .9 1.12 1.12 0 0 1-.3-1.7zM76.7 268v1.9M77.4 268.9h.7M78.5 268h-1.1v1.9M78.9 268v1.9M79.9 263l.4-.4 .4 .1 .1 1.1M79.9 262.6v1.2M80.8 263l.4-.4 .5 .1 .1 1.1M80.8 268.5a.66 .66 0 0 0-.7-.5 .66 .66 0 0 0-.6 .7 .74 .74 0 0 0 .3 1 .74 .74 0 0 0 .9-.1l.1-.2M81.2 269.9l.7-1.9 .6 1.9"/>
<path d="M81.4 269.2h.9M82.4 263l.5-.4 .4 .1 .1 1.1M82.4 262.6v1.2M83 268.9l1-.1 .1-.6-1.1-.2v1.9M83.4 263l.4-.4 .4 .1 .1 1.1M83.6 268.9l.6 1M85 262.5l.4-.4h.5l.1 .3-.2 .6-.9 .8h1.2M86.6 268.9h.6M87.7 268h-1.1v1.9h1.1M88.5 263.1h1.6M89.4 268v1.9l-1.2-1.9v1.9M92.6 262.5l.3-.4h.5l.2 .3-.3 .6-.8 .8h1.2"/>
<path d="M93.1 268.5a.66 .66 0 0 0-.8-.5 .66 .66 0 0 0-.5 .7 .74 .74 0 0 0 .2 1 .74 .74 0 0 0 1-.1l.1-.2M93.4 269.9l.7-1.9 .7 1.9M93.7 269.2h.8M94.3 262.5l.3-.4h.5l.2 .3-.3 .6-.8 .8h1.2M95.2 269.9v-1.9l.7 1.9 .7-1.9v1.9M96 263.8h.2zM97.3 269l1-.1 .1-.7-1.1-.2v1.9M97.9 262.6a.56 .56 0 0 1-.8 .5 .56 .56 0 0 1-.2-.9 .56 .56 0 0 1 .9 .1l.1 .3a.85 .85 0 0 1-.7 1.2l-.4-.2M99.2 268.3l.1-.2a.83 .83 0 0 1 1.1 .9 .83 .83 0 0 1-1.1 .8l-.3-.6zM100.4 262.1v1.7M100.7 263.2l.6 .6M100.9 267.7a1.88 1.88 0 0 1 0 2.8"/>
<path d="M101.2 262.6l-.8 .9M101.6 262.1l.6 1.7 .7-1.7M103.9 261.7a1.85 1.85 0 0 0 0 2.7M104.5 262.3l.8 .5M104.9 262.1v1M105.3 262.3l-.8 .5M105.8 261.7a1.81 1.81 0 0 1 0 2.7"/>
</g>
<!-- layer: RP_CONDUCTOR -->
<path d="M15 263h9" fill="none" stroke="#00f" stroke-width=".51"/>
<text font-size="8.8" x="380.3" y="265.6">LP-11</text>
<text font-size="6.6" fill="#00f" x="387.7" y="27.9">N.M.</text>
<g font-size="5.7">
<text x="14.1" y="242.4">LEYENDA</text>
<text x="177.1" y="242">ESCUELA PROFESIONAL DE INGENIERIA MECANICA ELECTRICA - EPIME</text>
<text x="177.1" y="251.9">PROYECTO:</text>
<text x="246.2" y="262.8">RED DE LINEA PRIMARIA - PLANTA</text>
<text x="177.4" y="264.2">1:5000</text>
<text x="232.1" y="273.8">DIST. CAPACHICA - PROV. PUNO - REG. PUNO</text>
</g>
<g font-size="5.3">
<text x="231.8" y="262.8">TEMA:</text>
<text x="177.1" y="275.2">REV. 7</text>
</g>
<g font-size="4.9" fill="#00f">
<text x="182.4" y="131.2">092</text>
<text x="291.7" y="171.1">097</text>
<text x="256.8" y="181">096</text>
</g>
<g font-size="4.9">
<text x="16.9" y="233.2">VIENE DE LP-10</text>
<text x="369" y="233.2">CONTINUA EN LP-12</text>
<text x="28.2" y="246.9">122</text>
<text x="376.1" y="249.4">PLANO N</text>
<text x="27.9" y="252.9">49</text>
<text x="27.9" y="258.9">43</text>
<text x="177.1" y="259.6">ESCALA</text>
<text x="204.3" y="259.6">FECHA</text>
<text x="27.9" y="270.9">45</text>
<text x="231.8" y="284.7">AUTOR:</text>
</g>
<g font-size="4.4" fill="#00f">
<text x="56.1" y="32.8">086</text>
<text x="82.9" y="32.8">087</text>
<text x="91.4" y="66">088</text>
<text x="127.4" y="64.6">089</text>
<text x="90.3" y="70.9">PAT-1</text>
<text x="137.6" y="99.1">090</text>
<text x="170.7" y="101.6">PAT-1</text>
<text x="172.2" y="96.7">091</text>
<text x="215.2" y="124.5">093</text>
<text x="258.9" y="149.9">095</text>
<text x="225.4" y="155.9">094</text>
<text x="224" y="160.9">PAT-1</text>
<text x="290.7" y="176">PAT-1</text>
<text x="307.6" y="200.4">098</text>
<text x="345" y="202.5">099</text>
</g>
<text font-size="4.4" fill="#ff7f00" x="71.3" y="34.2">CR-34</text>
<g font-size="4.4">
<text x="310.1" y="221.2">100</text>
<text x="329.8" y="221.2">200</text>
<text x="350" y="221.2">300</text>
<text x="369.7" y="221.2">400</text>
<text x="388.1" y="221.2">500 m</text>
</g>
<text font-size="4" fill="#ff7f00" x="265.3" y="174.3">CR-36</text>
<text font-size="3.6" x="249" y="283.5">RENZO GABRIEL MAMANI GALINDO</text>
<g font-size="2.6" fill="#00f">
<text x="56.4" y="37.4">--</text>
<text x="83.3" y="37.4">--</text>
<text x="127.7" y="69.1">--</text>
<text x="137.9" y="103.4">--</text>
<text x="215.5" y="128.8">--</text>
<text x="182.7" y="135.5">--</text>
<text x="259.3" y="154.2">--</text>
<text x="257.2" y="185.2">--</text>
<text x="308" y="204.6">--</text>
<text x="345.4" y="206.7">--</text>
</g>
<text font-size="2.6" x="177.1" y="286.1">________________________</text>
</svg>
